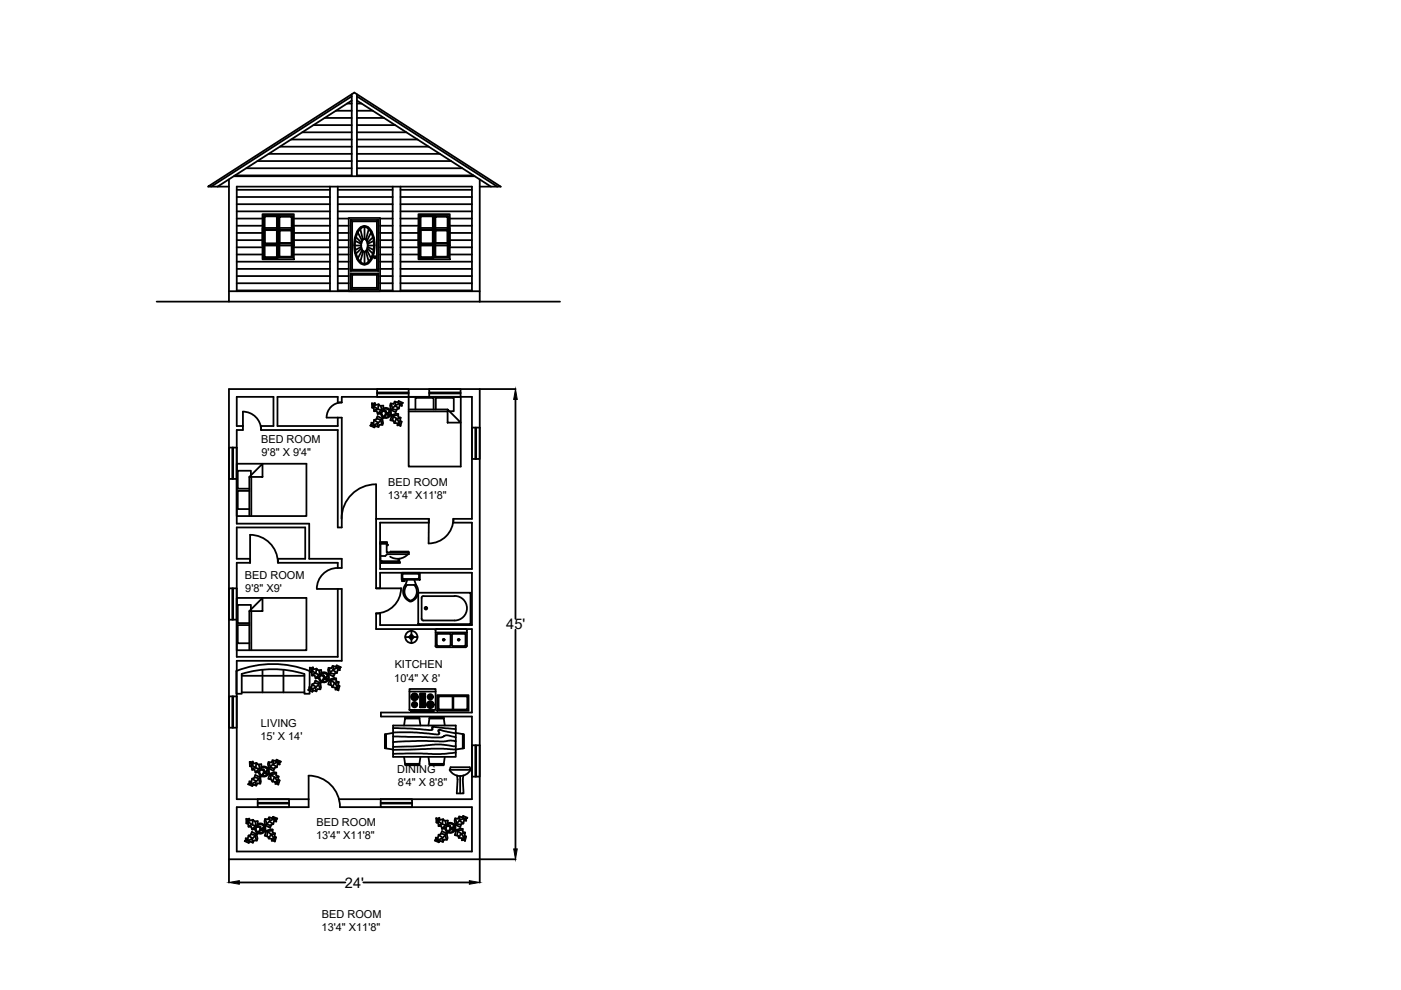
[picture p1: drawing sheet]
<svg xmlns="http://www.w3.org/2000/svg" width="297mm" height="210mm" viewBox="0 0 297 210" stroke-linecap="round" stroke-linejoin="round" font-family="sans-serif">
<!-- layer: 0 -->
<g fill="none" stroke="#000" stroke-width=".38">
<path d="M48.5 38v26h-15.3M48.5 39.6h-4.4l31-20 31.1 20h-4.5M49.6 37.4h51.1M49.9 37.2h24.7M52.2 35.7h22.4M54.6 34.1h20M57 32.6h17.6M59.3 31.1h15.3M61.7 29.6h12.9M64.1 28.1h10.5M66.4 26.5h8.2M68.8 25h5.8"/>
<path d="M70 39.6v22.2M71.2 23.5h3.4M71.6 39.6v22.2M73.6 22h1M74.6 20v17.4M74.6 20.4l-29.8 19.2M74.6 21.3l-28.5 18.3M75.7 22h1M75.7 23.5h3.4M75.7 25h5.7M75.7 26.5h8.1M75.7 28.1h10.5"/>
<path d="M75.7 29.6h12.8M75.7 31.1h15.2M75.7 32.6h17.6M75.7 34.1h20M75.7 35.7h22.3M75.7 37.2h24.7M75.7 20v17.4M75.7 20.4l29.7 19.2M75.7 21.3l28.4 18.3M83.3 39.6v22.2M84.9 39.6v22.2M101.7 38v26"/>
<path d="M50.2 40.2h19.8M50.2 41.8h19.8M50.2 43.3h19.8M50.2 44.8h19.8M50.2 46.3h5.5M50.2 47.9h5.5M50.2 49.4h5.5M50.2 50.9h5.5M50.2 52.4h5.5M50.2 54h5.5M50.2 55.5h19.8M50.2 57h19.8"/>
<path d="M50.2 58.5h19.8M55.7 48.3h6.6v6.7h-6.6zM55.7 45.4h6.6v6.7h-6.6zM56 48.6h2.9v6.1h-2.9zM56 45.7h2.9v6.1h-2.9zM56.1 48.8h2.6v5.7h-2.6zM56.1 45.9h2.6v5.7h-2.6zM59.1 48.7h2.9v5.9h-2.9zM59.1 45.8h2.9v5.9h-2.9zM59.3 48.9h2.5v5.5h-2.5zM59.3 46h2.5v5.5h-2.5zM62.3 46.3h7.7"/>
<path d="M62.3 47.9h7.7M62.3 49.4h7.7M62.3 50.9h7.7M62.3 52.4h7.7M62.3 54h7.7M71.6 40.2h11.7M71.6 41.8h11.7M71.6 43.3h11.7M71.6 44.8h11.7M71.6 46.3h2.3M71.6 47.9h2.3M71.6 49.4h2.3"/>
<path d="M71.6 50.9h2.3M71.6 52.4h2.3M71.6 54h2.3M71.6 55.5h2.3M71.6 57h2.3M71.6 58.5h2.3M73.9 46.2h6.7v15.6h-6.7zM74.4 58l.3 .3v2.7l-.3 .3M74.4 46.6h5.8M74.4 58h5.8M74.4 57.4h5.8M74.4 46.6v10.8"/>
<path d="M74.4 58v3.3M74.4 46.6l.3 .3M74.7 58.3h5.2M74.7 57.2h5.2M74.7 46.9h5.2M74.7 46.9v10.3M74.7 57.2l-.3 .2M75.3 52.1h1.3M75.3 50.3a7.9 7.9 0 0 0 0 3.4M75.3 53.7l.4 1.2M75.3 51.1l1.3 .6M75.4 50.4a7.4 7.4 0 0 0 0 3.2"/>
<path d="M75.4 53.6a2.75 2.75 0 0 0 1.9 2.3M75.5 50.3l1.2 1.2M75.7 54.9l.8 1M75.8 49.3l1 1.8-.2 .4M76.4 48.6l.5 2.2M76.5 48.1a3.6 3.6 0 0 0-1.2 2.2M76.5 48.2l.8-.3 .7 .3M76.5 55.9l.8 .2 .7-.2M76.6 48.4l.7-.3 .7 .3M76.6 52l.2 1-1 1.8M76.6 48.4a3.5 3.5 0 0 0-1.2 2.1M76.6 52.4l-1.3 .6"/>
<path d="M76.6 51.5v.5M76.7 52.6l-1.2 1.2M76.8 51.1a.48 .48 0 0 1 .5-.4 .48 .48 0 0 1 .4 .4M76.8 53l.2 .3M77 53.3l-.6 2.2M77.3 48.2v2.5M77.3 53.4v2.5M77.6 53.3l.6 2.2M77.7 53l-.3 .3h-.4M77.7 51.1l.2 .4M77.8 53l.9 1.8M77.9 52.6l1.2 1.2"/>
<path d="M77.9 52.6l-.2 .4M77.9 51.5l.1 .5M77.9 52.4l1.3 .6M77.9 48.4a3.6 3.6 0 0 1 1.2 2.1M78 52l-.1 .6M78 52.1h1.3M78 55.7l-.7 .2M78 48.1a3.8 3.8 0 0 1 1.2 2.2M78.2 48.6l-.6 2.2M78.7 49.3l-.9 1.8M78.8 54.9l-.8 1M79.1 53.6a3.5 3.5 0 0 1-1.2 2"/>
<path d="M79.1 50.3l-1.2 1.1M79.1 50.4a7.4 7.4 0 0 1 0 3.2M79.2 51.1l-1.3 .6M79.2 53.7l-.4 1.2M79.3 50.3a7.9 7.9 0 0 1 0 3.4M79.9 46.9v10.3M79.9 57.2l.3 .2M80.2 58l-.3 .3v2.7l.3 .3M80.2 46.6v10.8M80.2 58v3.3M80.2 46.6l-.3 .3M80.6 46.3h2.7"/>
<path d="M80.6 47.9h2.7M80.6 49.4h2.7M80.6 50.9h2.7M80.6 52.4h2.7M80.6 54h2.7M80.6 55.5h2.7M80.6 57h2.7M80.6 58.5h2.7M84.9 40.2h15.2M84.9 41.8h15.2M84.9 43.3h15.2M84.9 44.8h15.2"/>
<path d="M84.9 46.3h3.8M84.9 47.9h3.8M84.9 49.4h3.8M84.9 50.9h3.8M84.9 52.4h3.8M84.9 54h3.8M84.9 55.5h15.2M84.9 57h15.2M84.9 58.5h15.2M88.7 48.3h6.7v6.7h-6.7zM88.7 45.4h6.7v6.7h-6.7zM89 48.6h2.9v6.1h-2.9z"/>
<path d="M89 45.7h2.9v6.1h-2.9zM89.2 48.8h2.6v5.7h-2.6zM89.2 45.9h2.6v5.7h-2.6zM92.1 48.7h3v5.9h-3zM92.1 45.8h3v5.9h-3zM92.3 48.9h2.6v5.5h-2.6zM92.3 46h2.6v5.5h-2.6zM95.4 46.3h4.7M95.4 47.9h4.7M95.4 49.4h4.7M95.4 50.9h4.7M95.4 52.4h4.7"/>
<path d="M95.4 54h4.7M48.5 64h70.2M48.5 61.8h53.2M50.2 61.8v-22.2h49.9v22.2M50.2 60.1h19.8M50.2 61.6h19.8M71.6 60.1h2.3M71.6 61.6h2.3M74.4 61.3h5.8M74.7 61h5.2M80.6 60.1h2.7M80.6 61.6h2.7"/>
<path d="M84.9 60.1h15.2M84.9 61.6h15.2M48.5 94.9h1.7v6.6h-1.7zM49.3 94.9v6.6M49.4 94.9v6.6M50.2 98.3h14.8v11.1h-14.8zM51.5 87.3a3.9 3.9 0 0 1 3.9 3.9M51.5 87.3v3.9h-1.3v19.8h15.4v7.5h6.9v1.9h-.9M51.5 90.3h-1.3v-6.2h7.8v6.2h-2.6v.9M69.2 88.5h3.3v23.3h-.9v-20.6h-16.2M72.4 85.3a3.2 3.2 0 0 0-3.2 3.2M72.5 85.3h-.9v-1.2h-12.8v6.2h12.8v-1.8"/>
<path d="M72.5 85.3v-1.2h27.6v25.9h-4M78.9 85.5v.9l.3 .1 .1 .7h.6l.2 .6 .4-.1 .7-.5 .5 .1 .1 .4-.3 .6-.5 .4-1-.4-.3 .7h-.4l-.1 .7-.5-.1v.5l-.2 .1h.7l1-.5 .7-.8M78.9 89.7l.4 .3M79.2 86.3l-.2 .1M79.4 85.6v.5M79.4 89.2l.6 .3M79.4 90.2v.3M79.9 86.7l-.5 .3M80 82.5h6.6v1.6h-6.6zM80 83.4h6.6M80 83.2h6.6M80 88.8l.7 .2"/>
<path d="M80.1 89.9v.5M80.2 85.9v.7M80.7 87.1l-.5 .5M80.7 87.5l.1 .6 .4 .4M80.8 86.2l.1 .7M80.8 89.2l.2 .8M80.9 87.4a.91 .91 0 0 0 .5 .9M81.2 86.6a1.12 1.12 0 0 1 1.5 .4M81.2 86.9l.8-.2 .6 .4M82.6 88a.99 .99 0 0 1-1.2 .4M82.7 87.2v.7M82.8 88a1.12 1.12 0 0 1-1.5 .5"/>
<path d="M82.8 87.1l.1 .8M83 85.7l.2 .7M83 86.8l.8-.8 .9-.5 .7-.1-.2 .2v.4l-.5-.1-.1 .7-.4 .1-.3 .7-.9-.5-.6 .7-.3 .1 1 .3 .9-.3 .4 .1v.6l.5 .1-.1 .7 .4 .2-.3 .9M83.2 88.1l.9 .7 .6 .8 .2 .7-.2-.2-.5 .1 .1-.5h-.7l-.1-.4-.8-.2 .4-1-.9-.1-.3-.2-.8 1 .1 .9-.1 .4-.6-.1-.3 .5-.6-.2-.2 .3-.9-.4M83.3 86.7l.7 .2M83.3 88.4v.7M83.8 85.3v.5M83.8 86.1l.7 .4M84 88.9l-.3 .7M84.3 88l-.9 .1M84.5 85.2v.2M84.6 89.6l-.2 .5"/>
<path d="M84.7 85.7l.4 .2M84.8 89.4h.2M84.8 88.7l-.5 .1M85.4 85.4l-.9-.4-.2 .3-.6-.2-.2 .5-.7-.1-.1 .5 .1 .9-.6 .7h-.3v-.4l-.6-.2v-1h-.8l-.2-.3-.7 .2-.1-.5-.4 .2-.2-.1 .3 .6 .9 .6 1 .4M86.6 84.1h11.1v14.8h-11.1zM86.6 87.2h8.3M86.6 86.8h8.3M88.1 86.8v-2.4h3.8v2.4M91 82.5h6.6v1.6h-6.6zM91 83.4h6.6M91 83.2h6.6M92.4 86.8v-2.4h3.8v2.8h-.9"/>
<path d="M94.9 86.8l2.8 2.8h-2.8zM100.1 90.7h1.6v6.6h-1.6zM100.8 90.7v6.6M101 90.7v6.6M101.7 82.5v104.6M109.3 84.7v46.5M109.3 82.5h-60.8v104.6M52.9 104.1h-2.5v3.8h2.5M52.9 101.1l2.8-2.8v2.8zM52.9 101.1v8.3M53 118.5h-2.8v-6.7h14.5v6.7h-5.7v.8h12.6v1.1M53.2 100.7v-.9h-2.8v3.8h2.5"/>
<path d="M53.3 101.1v8.3M58.9 119.3a5.9 5.9 0 0 0-5.9-5.9v5.9h-2.8v20h21.4v-14.4M72.4 110a7.3 7.3 0 0 1 7.3-7.3v22h5.4M79.7 110h11.2M80.6 114.9h1.5v.4h-1.5zM80.6 118.4l.3 .6M80.7 115.3v3.1M80.8 119.2h4v.2h-4zM82 115.3v1.8h4.7v.4h-4.6l-.4 .4h-1M82 115.5h.2v.1h-.2M82.8 117.1v-.1h3.8v.1M84.4 118.5v.5"/>
<path d="M84.7 119h-3.7v.2M84.7 118.5v.7M86.5 117.5a2.98 2.98 0 0 1-3.8 .5M90.9 110v.8h-10.3v9.8h19.5v-9.8h-4v-.8M96.1 110a5.2 5.2 0 0 1-5.2 5.2v-5.2M48.5 124.7h1.7v6.7h-1.7zM49.3 124.7v6.7M49.4 124.7v6.7M50.2 126.8h14.8v11.1h-14.8zM52.9 132.5h-2.5v3.9h2.5M52.9 129.6v8.3M53.2 129.2v-.9h-2.8v3.8h2.5"/>
<path d="M53.3 129.6v8.3M55.7 126.8v2.8h-2.8zM67.2 124.9h5.3v15.2h-22.3v29.3h15.2M71.6 120.4a4.4 4.4 0 0 0-4.4 4.4M80.6 124.7v-3.3h19.5v11.1h-19.5v-2.4h-.9v3.3h20.4v17.7h-19.3v.8h19.3v17.5h-28.2M85 124.7a5.3 5.3 0 0 1-5.3 5.3M85.2 121.4h3.8v1.5h-3.8zM85.5 121.6l-.2 .2v.8l.2 .1M85.5 122.8h3.1M85.5 121.7h3.1M85.6 122.9l-.4 .1v.2h.6v-.3M85.9 135.1h1.1"/>
<path d="M85.9 124a2.26 2.26 0 0 0 1 3.5M86.3 124a2.1 2.1 0 0 0 .5 3.2M86.3 124h1.5M86.3 122.9l-.3 1.1M86.7 127.3h.6M86.9 127.5h.3M87.2 134.5l.6 .6-.6 .5-.5-.5zM87.2 133.8v1.1M87.2 135.3v1.1M87.4 135.1h1.1M87.8 124a2.1 2.1 0 0 1-.4 3.2M87.8 122.9l.4 1.1"/>
<path d="M88.2 124a2.26 2.26 0 0 1-.9 3.5M88.6 121.6l.2 .2M88.7 125.7h11.1v6.6h-11.1zM88.8 122.5l-.2 .2M88.8 121.8v.7M89.4 126.8v4.4M89.4 131.2l.1 .3 .3 .1M89.8 126.4l-.3 .1-.1 .3M89.8 126.4h6.6M90.2 129h.3M90.3 128.8v.4M92.4 134.1h6.6"/>
<path d="M92.6 133.3l-.2 .2-.1 3.5 .2 .2h6.2l.3-.2M92.6 134.6v2.1l.2 .2M92.8 134.4l-.2 .1M92.8 134.4h2.6M92.8 137h2.6M95.3 134.4l.2 .1M95.5 134.6v2.1l-.2 .2M95.8 136.7l.2 .2M95.8 134.6v2.2M96 134.4l-.2 .1M96 134.4h2.5M96 137h2.5"/>
<path d="M96.4 126.4a2.6 2.6 0 0 1 2.6 2.6 2.6 2.6 0 0 1-2.6 2.6h-6.6M98.5 134.4l.2 .1M98.7 133.3l.3 .3M98.7 134.6v2.1l-.2 .2M99 133.6v3.4M109.3 133.5v46.5M48.5 147.6h1.7v6.7h-1.7zM49.3 147.6v6.7M49.4 147.6v6.7M50.1 142.3v4.8h1.2v-4.2a22.2 22.2 0 0 1 13.2 0M50.1 142.3a21.1 21.1 0 0 1 15.5 0v4.8h-1.1v-4.2M51.3 146.8h13.2"/>
<path d="M51.3 143.3h13.2M55.7 142v4.8M60.1 142v4.8M65.7 141.5v1l.4 .1 .1 .6h.5l.2 .6 .5-.1 .7-.5 .5 .1 .1 .4-.4 .6-.5 .5-.9-.5-.3 .7-.4 .1-.2 .7-.4-.1v.4l-.3 .2 .8-.1 .9-.5 .8-.8M65.7 145.8l.4 .2M66.1 142.4h-.2M66.3 141.6l-.1 .5M66.3 145.2l.6 .4M66.3 146.3l-.1 .2M66.7 142.8l-.5 .3M66.8 144.8l.7 .2M66.9 145.9l.1 .5"/>
<path d="M67 141.9v.7M67.6 143.6l.1 .5 .3 .4M67.6 145.3l.2 .7M67.6 143.1l-.6 .6M67.6 142.2l.2 .7M67.8 143.4a.91 .91 0 0 0 .4 1M68.1 142.9l.7-.1 .6 .4M68.1 142.7a1.12 1.12 0 0 1 1.5 .3M69.5 144.1a.99 .99 0 0 1-1.3 .4M69.6 143.3v.7M69.6 143.1l.1 .9M69.7 144.1a1.12 1.12 0 0 1-1.5 .5"/>
<path d="M69.8 141.7l.2 .8M69.8 142.9l.8-.9 .9-.5h.7l-.2 .1v.5l-.4-.1-.2 .7h-.4l-.3 .8-.9-.5-.6 .7h-.3l1.1 .3 .9-.3 .4 .1v.7l.5 .1-.1 .7 .3 .1-.3 1M70 144.1l1 .7 .6 .9 .1 .7-.1-.2h-.5v-.4l-.7-.1-.1-.4-.7-.2 .3-1-.8-.1-.3-.2-.9 1 .2 .9-.2 .5-.6-.1-.2 .5-.7-.2-.2 .3-.9-.4M70.1 142.7l.7 .2M70.2 144.4l-.1 .7M70.6 141.3l.1 .5M70.7 142.2l.6 .3M70.9 144.9l-.3 .7M71.1 144l-.9 .2M71.4 141.2l-.1 .3M71.4 145.7l-.2 .4M71.5 141.7l.4 .3"/>
<path d="M71.6 145.4h.3M71.7 144.7l-.6 .2M72.2 141.5l-.8-.4-.3 .3-.6-.2-.2 .5-.6-.1-.2 .4 .2 .9-.6 .7-.3 .1-.1-.5-.6-.1v-1h-.7l-.3-.3-.7 .1v-.4l-.5 .2-.2-.2 .4 .6 .8 .7 1 .3M81.6 155.7l.2-.1v3.1h-.2zM83.3 154.4l3.7 .1 4.3 .3a.34 .34 0 0 0 .4-.1 .34 .34 0 0 0-.1-.5l.5-.1 4.5 .5M83.3 155.3h5l3.5 .3a1.46 1.46 0 0 0 1.4 0l-.1-.3a.34 .34 0 0 1-.2-.4 .34 .34 0 0 1 .6-.1l3.1 .7M83.3 156.2l8.8 .2a2.8 2.8 0 0 0 2.1-.3l.7-.2 1.7 .4M83.3 153.8h13.3v6.7h-13.3zM83.3 155.4l-1.4 .2v3.1l1.4 .2M85.7 153.8l.2-1.5h3l.2 1.5M85.9 152.1h3v.2h-3zM86.8 146.1h5.6v4.4h-5.6z"/>
<path d="M86.8 146.6h5.6M87.2 150.7h4.8v.2h-4.8zM87.9 150.5v.2M88.3 150.5v.2M89.1 147h1.1v3h-1.1zM89.1 147.2h1.1M89.1 149.8h1.1M89.2 147.2v2.6M89.4 147.2v2.6M89.6 147.2v2.6M89.8 147.2v2.6M89.9 147.2v2.6"/>
<path d="M90.8 153.8l.2-1.5h3.1l.2 1.5M90.9 150.5v.2M91.1 152.1h3v.2h-3.1zM91.3 150.5v.2M92.7 147.4h6.6v3.3h-6.6zM93 147.6h3v2.8h-3zM96.1 147.6h3v2.8h-3zM96.6 157.2l-.9-.2-1.6 .2-5.5-.1-5.3 .2M96.6 158.2l-4.4-.4-4.1 .4-4.8 .2M96.6 155.4l1.5 .2v3.1l-1.5 .2-5.1-.2-8.2 .3M96.6 159.5l-3.2 .4-4-.1h-6.1M98.2 155.6l.2 .1v3h-.2z"/>
<path d="M100.1 158h1.6v6.7h-1.6zM100.8 158v6.7M101 158v6.7M52.2 173.6v1l.4 .1 .1 .6h.5l.3 .6 .4-.1 .7-.5 .5 .1v.4l-.3 .6-.5 .5-.9-.5-.3 .7-.4 .1-.2 .6-.4-.1v.5l-.2 .1h.7l.9-.5 .8-.8M52.2 177.9l.4 .2M52.6 174.4l-.2 .1M52.8 173.7l-.1 .5M52.8 177.3l.6 .4M52.8 178.3v.3M52.9 161.5l.1 1h.4l.1 .7h.5l.2 .6 .4-.1 .7-.5M52.9 165.8l.5 .3M53.2 174.9l-.4 .3"/>
<path d="M53.3 176.9l.7 .2M53.4 162.4l-.3 .1M53.5 178v.5M53.5 161.6v.5M53.5 166.3v.2M53.6 174l-.1 .7M53.6 165.2l.6 .4M54 162.8l-.5 .3M54 175.7l.2 .5 .3 .4M54.1 175.2l-.6 .5M54.1 164.8l.7 .2M54.1 174.3l.2 .7"/>
<path d="M54.1 177.4l.2 .7M54.2 165.9l.1 .5M54.3 175.5a.91 .91 0 0 0 .4 1M54.3 161.9v.7M54.6 174.7a1.12 1.12 0 0 1 1.5 .4M54.6 175l.7-.2 .7 .4M54.6 169.4h6.7v1.7h-6.7zM54.6 170.4h6.7M54.6 170.2h6.7M54.8 163.6l.1 .5 .4 .4M54.8 163.1l-.5 .5M54.9 162.2l.2 .7"/>
<path d="M54.9 165.3l.2 .7M55 163.4a.91 .91 0 0 0 .5 1M55.4 163.2l.5 .1v.5l-.3 .5-.5 .4-1-.4-.2 .7-.4 .1-.2 .7-.4-.2v.5l-.3 .2 .8-.1 .9-.5 .8-.8M55.4 163.2h-.1M55.4 162.7a1.12 1.12 0 0 1 1.5 .3M55.4 162.9l.7-.2 .6 .4M56 176.1a.99 .99 0 0 1-1.2 .4M56.1 175.3v.8M56.2 176.2a1.12 1.12 0 0 1-1.5 .4M56.2 175.2v.9M56.3 173.8l.2 .8M56.4 174.9l.7-.8 .9-.5h.8l-.2 .1v.5l-.5-.1-.2 .6-.3 .1-.3 .7-1-.5-.6 .8h-.3l1.1 .3 .8-.3 .5 .1v.7l.5 .1-.1 .6 .3 .2-.2 .9"/>
<path d="M56.5 176.2l1 .7 .6 .8 .2 .7-.2-.1h-.5l.1-.4-.7-.1-.2-.4-.7-.2 .4-1-.9-.1-.3-.2-.9 1.1 .2 .8-.1 .5-.7-.1-.2 .5-.6-.3-.3 .3-.8-.4M56.6 174.8l.7 .2M56.7 176.5l-.1 .7M56.7 164.1a.99 .99 0 0 1-1.2 .4M56.8 163.2v.7M56.9 164.1a1.12 1.12 0 0 1-1.5 .4M56.9 163.1l.1 .9M57.1 161.7l.2 .8M57.1 162.8l.8-.8 .9-.4 .7-.1-.2 .1v.5l-.4-.1-.2 .7-.4 .1-.3 .6-.9-.4-.9 .8 1 .2 .9-.3 .5 .1v.7l.5 .1-.1 .7 .3 .2-.3 .9M57.1 173.4l.1 .5M57.2 174.3l.7 .3M57.3 164.2l.9 .6 .6 .8 .2 .8-.2-.2h-.4v-.4l-.7-.1-.1-.4-.7-.2 .3-.9-.8-.2-.3-.2-.9 1 .1 .9-.1 .5-.6-.1-.3 .5-.6-.2-.2 .3-.9-.4"/>
<path d="M57.3 177l-.2 .7M57.4 162.8l.7 .1M57.4 164.4v.7M57.6 176.1l-.8 .1M57.9 173.3v.3M57.9 161.3v.5M57.9 177.7l-.2 .5M58 162.2l.6 .3M58 173.8l.4 .2M58.1 164.9l-.2 .7M58.2 177.5h.2M58.2 176.8l-.5 .1"/>
<path d="M58.4 164.1l-.9 .1M58.7 161.2l-.1 .3M58.7 165.6l-.2 .5M58.8 173.6l-.9-.4-.2 .3-.6-.2-.3 .4-.6-.1-.1 .5 .1 .9-.6 .7-.3 .1-.1-.5-.6-.1v-1.1h-.7l-.2-.3-.8 .2v-.4l-.5 .1-.2-.1 .4 .6 .9 .7 .9 .3M58.8 161.7l.4 .3M58.9 165.5h.2M59 164.7l-.6 .2M59.5 161.5l-.8-.4-.3 .3-.6-.3-.2 .6-.7-.1-.1 .4 .2 .9-.7 .7h-.3v-.4l-.6-.1v-1.1l-.8 .1-.2-.4-.7 .2-.1-.5-.4 .3-.3-.2 .5 .7 .8 .6 1 .3M72.1 171.1a6.7 6.7 0 0 0-6.7-6.6v6.6h-15.2v9.4h49.9v-9.4h-28M80.7 169.4h6.7v1.7h-6.7zM80.7 170.4h6.7M80.7 170.2h6.7"/>
<path d="M85.7 160.5l.2 1.5h3l.2-1.5M85.9 162h3v.2h-3zM90.8 160.5l.2 1.5h3.1l.2-1.5M91 162h3.1v.2h-3zM92.5 173.5v.9l.4 .1 .1 .7 .5-.1 .2 .7 .5-.1 .7-.6 .5 .1v.5l-.3 .6-.5 .4-.9-.5-.3 .7-.4 .1-.2 .7-.4-.1v.4l-.2 .2 .7-.1 .9-.4 .8-.8M92.5 177.7l.4 .3M92.9 174.3l-.2 .1M93.1 173.6l-.1 .5M93.1 178.2l-.1 .3M93.1 177.2l.6 .3M93.5 174.7l-.4 .3M93.6 176.8l.7 .1"/>
<path d="M93.8 177.8v.6M93.9 173.8l-.1 .7M94.3 175.5l.2 .5 .3 .4M94.4 175l-.6 .6M94.4 174.1l.2 .7M94.4 177.2l.2 .8M94.6 175.3a.91 .91 0 0 0 .4 1M94.9 174.6a1.12 1.12 0 0 1 1.5 .3M94.9 174.8l.7-.1 .7 .4M95.3 163.2a2.56 2.56 0 0 0 4.5 0M95.5 162.7h4.1l.2 .5h-4.4zM96.3 176a.99 .99 0 0 1-1.2 .4"/>
<path d="M96.4 175.2v.7M96.5 176a1.12 1.12 0 0 1-1.5 .5M96.5 175v.9M96.6 173.6l.2 .8M96.7 174.8l.7-.8 .9-.5 .8-.1-.3 .2v.4l-.4-.1-.2 .7-.4 .1-.2 .7-1-.5-.9 .8 1.1 .3 .8-.3 .5 .1v.6l.5 .1-.1 .7 .3 .2-.2 .9M96.8 176.1l1 .6 .6 .9 .2 .7-.2-.2-.5 .1 .1-.5h-.7l-.2-.5-.7-.1 .3-1-.8-.1-.3-.3-.9 1 .2 1-.1 .4-.7-.1-.2 .5-.6-.2-.3 .3-.8-.4M96.9 164.4l.1 .9-.2 2.9h1.5l-.2-2.9 .1-.9M96.9 174.7l.7 .1M97 176.3l-.1 .8M97.4 173.3l.1 .5M97.5 174.1l.6 .3M97.6 164.5v3.7"/>
<path d="M97.6 176.9l-.2 .6M97.9 176l-.8 .1M98.2 173.1v.3M98.2 177.6l-.2 .4M98.3 173.6l.4 .3M98.4 177.4h.3M98.5 176.6l-.5 .2M99.1 173.4l-.9-.4-.3 .3-.5-.2-.3 .5-.6-.1-.1 .4 .1 1-.6 .6-.3 .1-.1-.4-.6-.2v-1h-.7l-.2-.3-.8 .1v-.4l-.5 .2-.2-.1 .4 .6 .8 .6 1 .3M48.5 182.2h60.8M50.7 187.1h22.5M77 187.1h22.5"/>
<circle cx="79.5" cy="54.5" r=".23"/>
<circle cx="87.2" cy="135.1" r="1.29"/>
<circle cx="87.2" cy="135.1" r=".19"/>
<circle cx="90.3" cy="129" r=".28"/>
<circle cx="90.3" cy="129" r=".19"/>
<circle cx="94.1" cy="135.6" r=".19"/>
<circle cx="94.1" cy="135.6" r=".11"/>
<circle cx="97.2" cy="135.6" r=".19"/>
<circle cx="97.2" cy="135.6" r=".11"/>
<circle cx="87.9" cy="147.8" r=".57"/>
<circle cx="87.9" cy="149.4" r=".57"/>
<circle cx="87.9" cy="147.8" r=".74"/>
<circle cx="87.9" cy="149.4" r=".36"/>
<circle cx="87.9" cy="147.8" r=".36"/>
<circle cx="87.9" cy="147.8" r=".19"/>
<circle cx="87.9" cy="149.4" r=".19"/>
<circle cx="91.2" cy="147.8" r=".57"/>
<circle cx="91.2" cy="149.4" r=".57"/>
<circle cx="91.2" cy="149.4" r=".74"/>
<circle cx="91.2" cy="147.8" r=".36"/>
<circle cx="91.2" cy="149.4" r=".36"/>
<circle cx="91.2" cy="147.8" r=".19"/>
<circle cx="91.2" cy="149.4" r=".19"/>
</g>
<path d="M109.3 82.5l.4 2.2h-.8zM108.9 180h.8l-.4 2.2zM48.5 187.1l2.2-.4v.8zM99.5 186.7l2.2 .4-2.2 .4z" fill="#000" stroke="#000" stroke-width=".21"/>
<g fill="#000">
<circle cx="79.9" cy="57.2" r=".19"/>
<circle cx="81.7" cy="87.3" r=".19"/>
<circle cx="68.6" cy="143.3" r=".19"/>
<circle cx="55.1" cy="175.4" r=".19"/>
<circle cx="55.9" cy="163.3" r=".19"/>
<circle cx="95.4" cy="175.2" r=".19"/>
</g>
<path d="M79.9 46.9h.1" fill="none" stroke="#000" stroke-width=".21"/>
<g font-size="3.1">
<text x="107.3" y="133.4">45'</text>
<text x="73.1" y="188.2">24'</text>
</g>
<g font-size="2.3">
<text x="55.4" y="94">BED ROOM</text>
<text x="55.4" y="96.8">9'8&quot; X 9'4&quot;</text>
<text x="82.2" y="105.8">13'4&quot; X11'8&quot;</text>
<text x="82.3" y="103">BED ROOM</text>
<text x="51.9" y="122.8">BED ROOM</text>
<text x="52" y="125.5">9'8&quot; X9'</text>
<text x="83.7" y="141.7">KITCHEN</text>
<text x="83.6" y="144.5">10'4&quot; X 8'</text>
<text x="55.3" y="154.1">LIVING</text>
<text x="55.2" y="156.8">15' X 14'</text>
<text x="84.2" y="164">DINING</text>
<text x="84.3" y="166.7">8'4&quot; X 8'8&quot;</text>
<text x="67" y="177.9">13'4&quot; X11'8&quot;</text>
<text x="67.1" y="175.2">BED ROOM</text>
<text x="68.2" y="197.4">13'4&quot; X11'8&quot;</text>
<text x="68.3" y="194.6">BED ROOM</text>
</g>
</svg>
